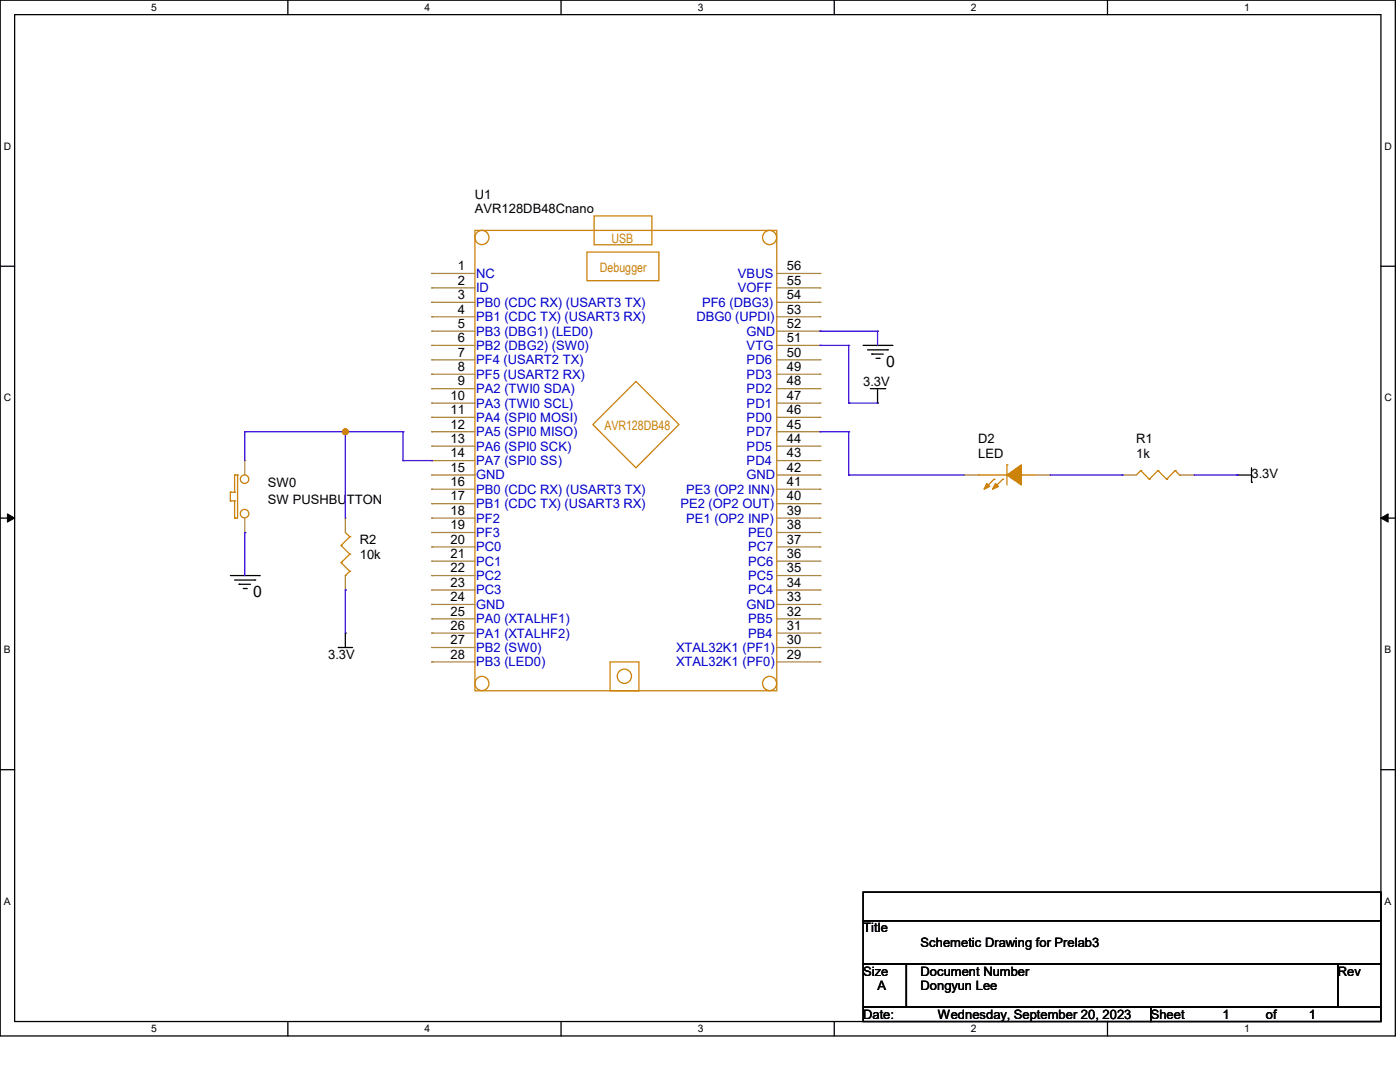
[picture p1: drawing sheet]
<svg xmlns="http://www.w3.org/2000/svg" width="279mm" height="216mm" viewBox="0 0 279 216" stroke-linecap="round" stroke-linejoin="round" font-family="sans-serif">
<path d="M0 0h278.5v206.7h-278.5zM2.9 2.9h272.7v200.9h-272.7z" fill="none" stroke="#000" stroke-width=".25"/>
<g fill="#fff">
<path d="M30.2 .3h1.1v2.3h-1.1z"/>
<path d="M30.2 204.1h1.1v2.3h-1.1z"/>
</g>
<path d="M57.4 0v2.9M57.4 203.8v2.9" fill="none" stroke="#000" stroke-width=".25"/>
<g fill="#fff">
<path d="M84.7 .3h1.1v2.3h-1.1z"/>
<path d="M84.7 204.1h1.1v2.3h-1.1z"/>
</g>
<path d="M112 0v2.9M112 203.8v2.9" fill="none" stroke="#000" stroke-width=".25"/>
<g fill="#fff">
<path d="M139.2 .3h1.1v2.3h-1.1z"/>
<path d="M139.2 204.1h1.1v2.3h-1.1z"/>
</g>
<path d="M166.5 0v2.9M166.5 203.8v2.9" fill="none" stroke="#000" stroke-width=".25"/>
<g fill="#fff">
<path d="M193.8 .3h1.1v2.3h-1.1z"/>
<path d="M193.8 204.1h1.1v2.3h-1.1z"/>
</g>
<path d="M221 0v2.9M221 203.8v2.9" fill="none" stroke="#000" stroke-width=".25"/>
<g fill="#fff">
<path d="M248.3 .3h1.1v2.3h-1.1z"/>
<path d="M248.3 204.1h1.1v2.3h-1.1z"/>
<path d="M.8 28h1.4v2.3h-1.4z"/>
<path d="M276.3 28h1.4v2.3h-1.4z"/>
<path d="M.8 78.2h1.4v2.3h-1.4z"/>
<path d="M276.3 78.2h1.4v2.3h-1.4z"/>
</g>
<path d="M0 53.1h2.9M275.6 53.1h2.9" fill="none" stroke="#000" stroke-width=".25"/>
<g fill="#fff">
<path d="M.8 128.5h1.3v2.2h-1.3z"/>
<path d="M276.3 128.5h1.3v2.2h-1.3z"/>
</g>
<path d="M0 103.4h2.9M275.6 103.4h2.9" fill="none" stroke="#000" stroke-width=".25"/>
<path d="M1.5 102.5l1.4 .9-1.4 .8zM275.6 103.4l1.4-.9v1.7z" fill="#000" stroke="#000" stroke-width=".2"/>
<g fill="#fff">
<path d="M.8 178.7h1.3v2.2h-1.3z"/>
<path d="M276.3 178.7h1.3v2.2h-1.3z"/>
</g>
<g fill="none" stroke="#000" stroke-width=".25">
<path d="M172.3 68.9h5.7M173.1 69.8h4M173.7 77.6h2.9M174 70.7h.1M174 70.7h2.3M174.8 71.5h.6M175.1 77.6v2.8M175.4 71.5h.1M176.6 77.6h.1M177.1 69.8h.1M178 68.9h.1M175.1 80.4h.1"/>
<path d="M246.9 94.8h.1M246.9 94.8h2.9M249.8 96.2h.1M249.8 93.3v2.9M46 114.9h5.7M46.8 115.7h4M47.7 116.6h.1M47.7 116.6h2.3M48.6 117.4h.5M49.1 117.4h.1M50.8 115.7h.1M51.7 114.9h.1"/>
<path d="M67.5 129.2h.1M67.5 129.2h2.9M68.9 126.3h.1M68.9 126.3v2.9M0 153.6h2.9M275.6 153.6h2.9M172.3 178h103.3v5.7h-103.3zM172.3 183.7h103.3v8.7h-103.3zM172.3 192.4h8.6v8.6h-8.6zM180.9 192.4h86.1v8.6h-86.1zM267 192.4h8.6v8.6h-8.6zM172.3 201h57.4v2.8h-57.4z"/>
<path d="M229.7 201h45.9v2.8h-45.9z"/>
</g>
<g fill="none" stroke="#cc8006" stroke-width=".25">
<path d="M94.8 46h60.2v91.8h-60.2zM117.1 50.3h14.4v5.7h-14.4zM118.6 43.1h11.5v5.8h-11.5zM124 79l2.9-2.9 8.6 8.6-8.6 8.6-8.6-8.6zM46 98.2h.1M46 99.9h.1M46 98.2h.8M46 98.2v1.7M46 99.9h.8M46.8 94.8h.1M46.8 98.2h.1M46.8 99.9h.1"/>
<path d="M46.8 94.8h.6M46.8 94.8v3.4M46.8 99.9v3.5M47.4 94.8h.1M47.4 94.8v8.6h-.6M195.2 94.8h.1M195.2 94.8h5.8M198.4 95.6h.1M198.4 95.6l-1.7 1.8M200.1 95.6h.1M200.1 95.6l-1.7 1.8M201 92.8h.1"/>
<path d="M201 92.8v4M203.8 94.8h.1M203.8 94.8h2.9M227.7 93.9h.1M227.7 93.9l-.9 .9M227.7 93.9l1.7 1.7M229.4 95.6h.1M231.1 93.9h.1M231.1 93.9l-1.7 1.7M231.1 93.9l1.7 1.7M232.8 95.6h.1M234.5 93.9h.1"/>
<path d="M234.5 93.9l-1.7 1.7M234.5 93.9l.9 .9M235.4 94.8h.1M46.8 103.4h.1M68.1 108.8h.1M68.1 112.3h.1M68.1 108.8l1.7 1.8M68.1 112.3l1.7 1.7M68.9 114.9h.1M68.9 106.3l.9 .8M69.8 107.1h.1M69.8 110.6h.1"/>
<path d="M69.8 114h.1M69.8 107.1l-1.7 1.7M69.8 110.6l-1.7 1.7M69.8 114l-.9 .9M121.8 132.1h5.7v5.7h-5.7z"/>
<circle cx="96.2" cy="47.4" r="1.41"/>
<circle cx="153.6" cy="47.4" r="1.41"/>
<circle cx="48.8" cy="95.6" r=".85"/>
<circle cx="48.8" cy="102.5" r=".85"/>
<circle cx="96.2" cy="136.4" r="1.41"/>
<circle cx="124.6" cy="134.9" r="1.42"/>
<circle cx="153.6" cy="136.4" r="1.41"/>
</g>
<g fill="none" stroke="#a84" stroke-width=".25">
<path d="M86.1 54.6h.1M86.1 57.4h.1M86.1 54.6h8.7M86.1 57.4h8.7M155 54.6h8.7M155 57.4h8.7M163.7 54.6h.1M163.7 57.4h.1M86.1 60.3h.1M86.1 63.2h.1M86.1 66.1h.1M86.1 68.9h.1"/>
<path d="M86.1 71.8h.1M86.1 74.7h.1M86.1 77.6h.1M86.1 60.3h8.7M86.1 63.2h8.7M86.1 66.1h8.7M86.1 68.9h8.7M86.1 71.8h8.7M86.1 74.7h8.7M86.1 77.6h8.7M155 60.3h8.7M155 63.2h8.7"/>
<path d="M155 66.1h8.7M155 68.9h8.7M155 71.8h8.7M155 74.7h8.7M155 77.6h8.7M163.7 60.3h.1M163.7 63.2h.1M163.7 66.1h.1M163.7 68.9h.1M163.7 71.8h.1M163.7 74.7h.1M163.7 77.6h.1"/>
<path d="M48.9 91.9h.1M48.9 91.9v2.9M86.1 80.4h.1M86.1 83.3h.1M86.1 86.1h.1M86.1 89h.1M86.1 91.9h.1M86.1 94.8h.1M86.1 97.6h.1M86.1 80.4h8.7M86.1 83.3h8.7M86.1 86.1h8.7"/>
<path d="M86.1 89h8.7M86.1 91.9h8.7M86.1 94.8h8.7M86.1 97.6h8.7M155 80.4h8.7M155 83.3h8.7M155 86.1h8.7M155 89h8.7M155 91.9h8.7M155 94.8h8.7M155 97.6h8.7M163.7 80.4h.1"/>
<path d="M163.7 83.3h.1M163.7 86.1h.1M163.7 89h.1M163.7 91.9h.1M163.7 94.8h.1M163.7 97.6h.1M192.4 94.8h.1M192.4 94.8h2.8M206.7 94.8h2.9M209.6 94.8h.1M223.9 94.8h.1M223.9 94.8h2.9"/>
<path d="M235.4 94.8h2.9M238.3 94.8h.1M48.9 106.3h.1M48.9 103.4v2.9M68.9 103.4h.1M68.9 117.7h.1M68.9 103.4v2.9M68.9 114.9v2.8M86.1 100.5h.1M86.1 103.4h.1M86.1 106.3h.1M86.1 109.1h.1"/>
<path d="M86.1 112h.1M86.1 114.9h.1M86.1 117.7h.1M86.1 100.5h8.7M86.1 103.4h8.7M86.1 106.3h8.7M86.1 109.1h8.7M86.1 112h8.7M86.1 114.9h8.7M86.1 117.7h8.7M155 100.5h8.7M155 103.4h8.7"/>
<path d="M155 106.3h8.7M155 109.1h8.7M155 112h8.7M155 114.9h8.7M155 117.7h8.7M163.7 100.5h.1M163.7 103.4h.1M163.7 106.3h.1M163.7 109.1h.1M163.7 112h.1M163.7 114.9h.1M163.7 117.7h.1"/>
<path d="M86.1 120.6h.1M86.1 123.5h.1M86.1 126.3h.1M86.1 129.2h.1M86.1 132.1h.1M86.1 120.6h8.7M86.1 123.5h8.7M86.1 126.3h8.7M86.1 129.2h8.7M86.1 132.1h8.7M155 120.6h8.7M155 123.5h8.7"/>
<path d="M155 126.3h8.7M155 129.2h8.7M155 132.1h8.7M163.7 120.6h.1M163.7 123.5h.1M163.7 126.3h.1M163.7 129.2h.1M163.7 132.1h.1"/>
</g>
<g fill="#cc8006" stroke="#cc8006" stroke-width=".25">
<path d="M201 94.8l2.8-2v4z" fill-rule="evenodd"/>
<path d="M196.9 96.5l.6 .6-1.1 .5z" fill-rule="evenodd"/>
<path d="M198.7 96.5l.6 .6-1.2 .5z" fill-rule="evenodd"/>
</g>
<g fill="none" stroke="#4200ff" stroke-width=".25">
<path d="M163.7 66.1h.1M163.7 68.9h.1M163.7 66.1h11.4M163.7 68.9h5.7M169.4 68.9h.1M169.4 68.9v11.5M175.1 66.1h.1M175.1 66.1v2.8M48.9 86.1h.1M48.9 86.1v5.8M48.9 86.1h31.5M68.9 86.1h.1"/>
<path d="M68.9 86.1v17.3M80.4 86.1h.1M80.4 91.9h.1M80.4 86.1v5.8M80.4 91.9h5.7M86.1 91.9h.1M163.7 86.1h.1M163.7 86.1h5.7M169.4 80.4h.1M169.4 94.8h.1M169.4 86.1h.1M169.4 80.4h5.7"/>
<path d="M169.4 86.1v8.7M169.4 94.8h23M209.6 94.8h14.3M223.9 94.8h.1M238.3 94.8h8.6M246.9 94.8h.1M48.9 106.3h.1M48.9 106.3v8.6M68.9 117.7h.1M68.9 117.7v8.6"/>
</g>
<circle cx="68.9" cy="86.1" r=".55" fill="#f00" stroke="#f00" stroke-width=".25"/>
<g font-size="3.1">
<text x="176.9" y="73.2">0</text>
<text x="50.5" y="119.1">0</text>
</g>
<g font-size="2.6">
<text x="94.8" y="39.7">U1</text>
<text x="94.8" y="42.5">AVR128DB48Cnano</text>
<text x="91.4" y="53.9">1</text>
<text x="157" y="53.9">56</text>
<text x="91.4" y="56.8">2</text>
<text x="91.4" y="59.7">3</text>
<text x="157" y="56.8">55</text>
<text x="157" y="59.7">54</text>
<text x="91.4" y="62.6">4</text>
<text x="91.4" y="65.4">5</text>
<text x="157" y="62.6">53</text>
<text x="157" y="65.4">52</text>
<text x="91.4" y="68.3">6</text>
<text x="91.4" y="71.2">7</text>
<text x="157" y="68.3">51</text>
<text x="157" y="71.2">50</text>
<text x="91.4" y="74">8</text>
<text x="91.4" y="76.9">9</text>
<text x="157" y="74">49</text>
<text x="157" y="76.9">48</text>
<text x="172.3" y="77">3.3V</text>
<text x="89.9" y="79.8">10</text>
<text x="89.9" y="82.6">11</text>
<text x="157" y="79.8">47</text>
<text x="157" y="82.6">46</text>
<text x="89.9" y="85.5">12</text>
<text x="89.9" y="88.4">13</text>
<text x="157" y="85.5">45</text>
<text x="157" y="88.4">44</text>
<text x="195.2" y="88.5">D2</text>
<text x="226.8" y="88.5">R1</text>
<text x="89.9" y="91.3">14</text>
<text x="89.9" y="94.1">15</text>
<text x="157" y="91.3">43</text>
<text x="157" y="94.1">42</text>
<text x="195.2" y="91.4">LED</text>
<text x="226.8" y="91.4">1k</text>
<text x="249.8" y="95.4">3.3V</text>
<text x="53.4" y="97.1">SW0</text>
<text x="53.4" y="100.5">SW PUSHBUTTON</text>
<text x="89.9" y="97">16</text>
<text x="89.9" y="99.9">17</text>
<text x="157" y="97">41</text>
<text x="157" y="99.9">40</text>
<text x="89.9" y="102.7">18</text>
<text x="89.9" y="105.6">19</text>
<text x="157" y="102.7">39</text>
<text x="157" y="105.6">38</text>
<text x="71.8" y="108.6">R2</text>
<text x="71.8" y="111.5">10k</text>
<text x="89.9" y="108.5">20</text>
<text x="89.9" y="111.3">21</text>
<text x="157" y="108.5">37</text>
<text x="157" y="111.3">36</text>
<text x="89.9" y="114.2">22</text>
<text x="89.9" y="117.1">23</text>
<text x="89.9" y="120">24</text>
<text x="157" y="114.2">35</text>
<text x="157" y="117.1">34</text>
<text x="157" y="120">33</text>
<text x="89.9" y="122.9">25</text>
<text x="89.9" y="125.7">26</text>
<text x="157" y="122.9">32</text>
<text x="157" y="125.7">31</text>
<text x="65.5" y="131.5">3.3V</text>
<text x="89.9" y="128.6">27</text>
<text x="89.9" y="131.4">28</text>
<text x="157" y="128.6">30</text>
<text x="157" y="131.4">29</text>
<text x="172.3" y="186.1">Title</text>
<text x="183.7" y="188.9">Schemetic Drawing for Prelab3</text>
<text x="172.3" y="194.7">Size</text>
<text x="175.1" y="197.6">A</text>
<text x="183.7" y="194.7">Document Number</text>
<text x="183.7" y="197.6">Dongyun Lee</text>
<text x="267" y="194.7">Rev</text>
<text x="172.3" y="203.3">Date:</text>
<text x="187.2" y="203.3">Wednesday, September 20, 2023</text>
<text x="229.7" y="203.3">Sheet</text>
<text x="244" y="203.3">1</text>
<text x="252.6" y="203.3">of</text>
<text x="261.2" y="203.3">1</text>
</g>
<g font-size="2.6" fill="#cc8006">
<text x="122" y="48.4">USB</text>
<text x="119.7" y="54.2">Debugger</text>
<text x="120.6" y="85.7">AVR128DB48</text>
</g>
<g font-size="2.6" fill="#00c">
<text x="95" y="55.5">NC</text>
<text x="95" y="58.3">ID</text>
<text x="147.3" y="55.5">VBUS</text>
<text x="147.3" y="58.3">VOFF</text>
<text x="95" y="61.2">PB0 (CDC RX) (USART3 TX)</text>
<text x="95" y="64.1">PB1 (CDC TX) (USART3 RX)</text>
<text x="139" y="64.1">DBG0 (UPDI)</text>
<text x="140.1" y="61.2">PF6 (DBG3)</text>
<text x="95" y="67">PB3 (DBG1) (LED0)</text>
<text x="95" y="69.8">PB2 (DBG2) (SW0)</text>
<text x="149" y="67">GND</text>
<text x="149" y="69.8">VTG</text>
<text x="95" y="72.7">PF4 (USART2 TX)</text>
<text x="95" y="75.6">PF5 (USART2 RX)</text>
<text x="149" y="72.7">PD6</text>
<text x="149" y="75.6">PD3</text>
<text x="95" y="78.4">PA2 (TWI0 SDA)</text>
<text x="95" y="81.3">PA3 (TWI0 SCL)</text>
<text x="149" y="78.4">PD2</text>
<text x="149" y="81.3">PD1</text>
<text x="95" y="84.2">PA4 (SPI0 MOSI)</text>
<text x="95" y="87">PA5 (SPI0 MISO)</text>
<text x="95" y="89.9">PA6 (SPI0 SCK)</text>
<text x="149" y="84.2">PD0</text>
<text x="149" y="87">PD7</text>
<text x="149" y="89.9">PD5</text>
<text x="95" y="92.8">PA7 (SPI0 SS)</text>
<text x="95" y="95.7">GND</text>
<text x="149" y="92.8">PD4</text>
<text x="149" y="95.7">GND</text>
<text x="95" y="98.6">PB0 (CDC RX) (USART3 TX)</text>
<text x="95" y="101.4">PB1 (CDC TX) (USART3 RX)</text>
<text x="135.8" y="101.4">PE2 (OP2 OUT)</text>
<text x="136.9" y="98.6">PE3 (OP2 INN)</text>
<text x="95" y="104.3">PF2</text>
<text x="95" y="107.1">PF3</text>
<text x="136.9" y="104.3">PE1 (OP2 INP)</text>
<text x="149.3" y="107.1">PE0</text>
<text x="95" y="110">PC0</text>
<text x="95" y="112.9">PC1</text>
<text x="149.3" y="110">PC7</text>
<text x="149.3" y="112.9">PC6</text>
<text x="95" y="115.7">PC2</text>
<text x="95" y="118.6">PC3</text>
<text x="149.3" y="115.7">PC5</text>
<text x="149.3" y="118.6">PC4</text>
<text x="95" y="121.5">GND</text>
<text x="95" y="124.4">PA0 (XTALHF1)</text>
<text x="149" y="121.5">GND</text>
<text x="149.3" y="124.4">PB5</text>
<text x="95" y="127.3">PA1 (XTALHF2)</text>
<text x="95" y="130.1">PB2 (SW0)</text>
<text x="135" y="130.1">XTAL32K1 (PF1)</text>
<text x="149.3" y="127.3">PB4</text>
<text x="95" y="133">PB3 (LED0)</text>
<text x="135" y="133">XTAL32K1 (PF0)</text>
</g>
<g font-size="2.1">
<text x="30.2" y="2.2">5</text>
<text x="84.7" y="2.2">4</text>
<text x="139.2" y="2.2">3</text>
<text x="193.8" y="2.2">2</text>
<text x="248.3" y="2.2">1</text>
<text x=".8" y="29.8">D</text>
<text x="276.3" y="29.8">D</text>
<text x=".8" y="80.1">C</text>
<text x="276.3" y="80.1">C</text>
<text x=".8" y="130.3">B</text>
<text x="276.3" y="130.3">B</text>
<text x=".8" y="180.5">A</text>
<text x="276.3" y="180.5">A</text>
<text x="30.2" y="206">5</text>
<text x="84.7" y="206">4</text>
<text x="139.2" y="206">3</text>
<text x="193.8" y="206">2</text>
<text x="248.3" y="206">1</text>
</g>
</svg>
